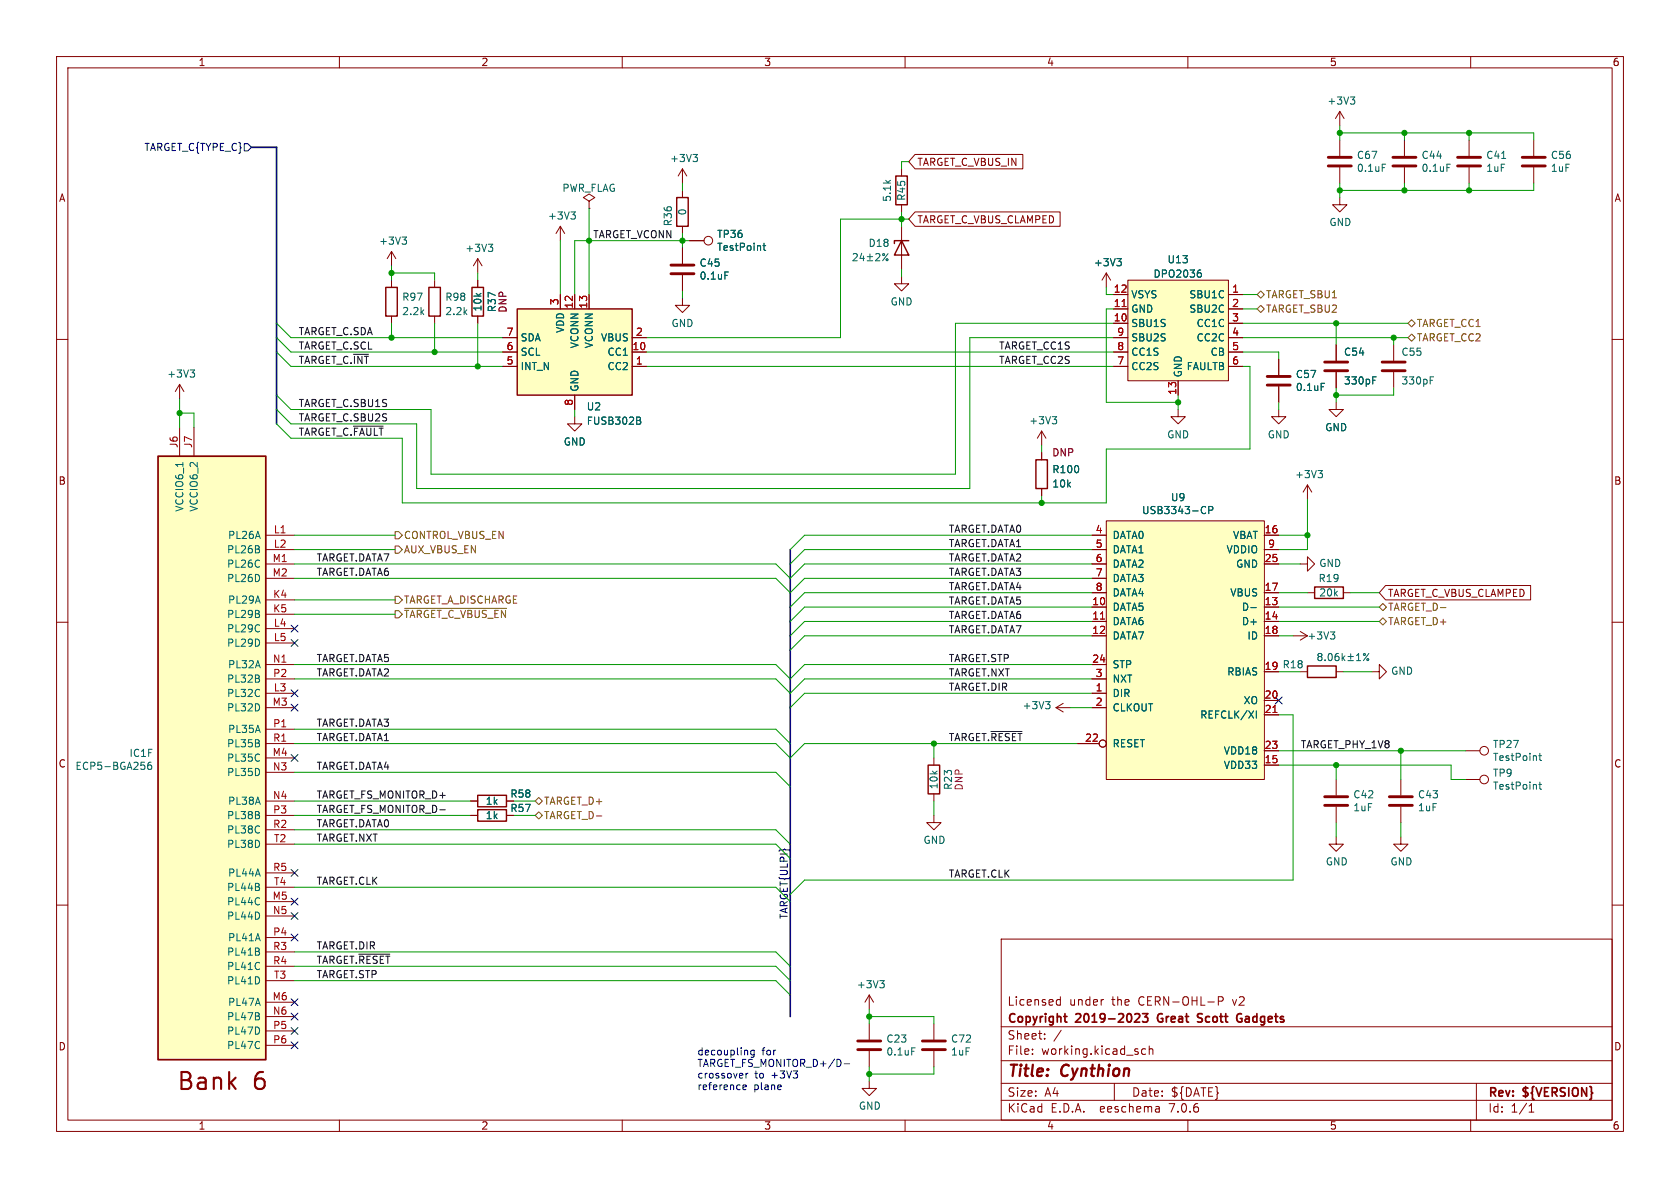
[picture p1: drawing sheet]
<svg xmlns="http://www.w3.org/2000/svg" width="297mm" height="210mm" viewBox="0 0 297 210" stroke-linecap="round" stroke-linejoin="round" font-family="sans-serif">
<g fill="none" stroke="#840000" stroke-width=".18">
<path d="M10 10h277v190h-277zM12 12h273v186h-273zM60 10v2M110 10v2M160 10v2M210 10v2M236.9 19.7l-.8 1.3M236.9 19.7v2.5M236.9 19.7l.7 1.3M260 10v2M104.1 35.6l1.1-.7-1.1-.6-1 .6 1 .7v1.2M104.1 36.8h.1"/>
<path d="M120.6 29.8v2.6M120.6 33.7v1.2M120.6 29.8l-.7 1.3M120.6 29.8l.8 1.3M159.4 29.8v1.3M159.4 36.2v1.3M161.8 27.3h19v2.5h-19l-1.1-1.2zM161.8 37.5h25.6v2.5h-25.6l-1.1-1.3zM236.9 34.9v1.3h1.2l-1.2 1.3-1.3-1.3h1.3M236.9 24.8v2.8M236.9 29.6v2.8M248.3 24.8v2.8"/>
<path d="M248.3 29.6v2.8M259.7 24.8v2.8M259.7 29.6v2.8M271.1 24.8v2.8M271.1 29.6v2.8M10 60h2M69.2 44.5l-.7 1.2M69.2 44.5v2.5M69.2 49.5v1.3M69.2 55.9v1.3M69.2 44.5l.8 1.2M76.8 49.5v1.3"/>
<path d="M76.8 55.9v1.3M84.5 45.7l-.8 1.3M84.5 45.7v2.6M84.5 49.5v1.3M84.5 55.9v1.3M84.5 45.7l.7 1.3M88.9 59.7h2.5M99.1 40v2.5M99.1 52.1v2.5M99.1 40l-.8 1.3M99.1 40l.7 1.3M101.6 52.1v2.5"/>
<path d="M104.1 52.1v2.5M111.8 59.7h2.5M120.6 52.7v1.3h-1.2l1.2 1.2 1.3-1.2h-1.3M120.6 40v1.3M120.6 43.8v2.8M120.6 48.6v2.8M121.9 42.5h2.6M159.4 48.9v1.3h-1.3l1.3 1.2 1.3-1.2h-1.3M159.4 40v7.6M195.6 48.3l-.8 1.2M195.6 48.3v2.5M195.6 48.3l.7 1.2"/>
<path d="M196.8 59.7h2.6M196.8 52.1h2.6M196.8 57.2h2.6M196.8 54.6h2.6M199.4 49.5h17.8v17.8h-17.8zM217.2 59.7h2.5M217.2 52.1h2.5M217.2 57.2h2.5M217.2 54.6h2.5M285 60h2M31.7 67.9v2.6M31.7 75.6v5"/>
<path d="M31.7 67.9l-.7 1.3M31.7 67.9l.8 1.3M34.3 75.6v5M88.9 64.8h2.5M88.9 62.2h2.5M101.6 73.7v1.2h-1.3l1.3 1.3 1.3-1.3h-1.3M101.6 69.9v2.5M111.8 64.8h2.5M111.8 62.2h2.5M184.1 76.2v2.5M184.1 76.2l-.7 1.3M184.1 76.2l.8 1.3"/>
<path d="M196.8 64.8h2.6M196.8 62.2h2.6M208.3 72.4v1.3h-1.3l1.3 1.2 1.2-1.2h-1.2M208.3 67.3v2.6M217.2 64.8h2.5M217.2 62.2h2.5M226.1 72.4v1.3h-1.3l1.3 1.2 1.2-1.2h-1.2M226.1 63.5v2.8M226.1 68.3v2.8M236.2 71.1v1.3h-1.3l1.3 1.3 1.3-1.3h-1.3M236.2 61v2.8M236.2 65.8v2.8"/>
<path d="M246.4 61v2.8M246.4 65.8v2.8M47 94.6h5.1M47 99.7h5.1M47 97.2h5.1M184.1 80v1.3M184.1 86.4v1.2M193 94.6h2.6M193 99.7h2.6M193 97.2h2.6M195.6 92.1h27.9v45.7h-27.9zM223.5 94.6h2.6"/>
<path d="M223.5 99.7h2.6M223.5 97.2h2.6M229.9 99.7h1.2v-1.3l1.3 1.3-1.3 1.3v-1.3M231.1 85.7l-.7 1.3M231.1 85.7v2.6M231.1 85.7l.8 1.3M10 110h2M47 117.5h5.1M47 102.2h5.1M47 106h5.1M47 108.6h5.1M47 111.1h5.1"/>
<path d="M47 113.7h5.1M193 107.3h2.6M193 109.9h2.6M193 112.4h2.6M193 104.8h2.6M193 117.5h2.6M193 102.2h2.6M223.5 107.3h2.6M223.5 109.9h2.6M223.5 112.4h2.6M223.5 104.8h2.6M228.6 112.4h2.5"/>
<path d="M229.9 111.6l1.2 .8M229.9 118.7h1.2M231.1 104.8h1.3M231.1 112.4l-1.2 .8M236.2 118.7h1.3M237.5 104.8h1.3M242.6 118.7h1.2v-1.2l1.3 1.2-1.3 1.3v-1.3M245 103.5h25.6v2.5h-25.6l-1.2-1.2zM285 110h2M47 125.1h5.1M47 122.6h5.1M47 131.4h5.1"/>
<path d="M47 120h5.1M47 134h5.1M47 136.5h5.1M47 128.9h5.1M165.1 134v1.3M186.7 125.1l1.3 .8M186.7 125.1h2.5M188 124.3l-1.3 .8M190.5 131.4h3.8M193 125.1h2.6M193 122.6h2.6M193 120h2.6"/>
<path d="M223.5 135.3h2.6M223.5 123.8h2.6M223.5 126.4h2.6M223.5 132.7h2.6M236.2 137.8v2.8M247.6 137.8v2.8M259.1 132.7h2.5M259.1 137.8h2.5M10 160h2M47 141.6h5.1M47 144.1h5.1M47 159.4h5.1"/>
<path d="M47 146.7h5.1M47 154.3h5.1M47 149.2h5.1M47 156.8h5.1M83.2 141.6h1.3M83.2 144.1h1.3M89.5 141.6h1.3M89.5 144.1h1.3M165.1 144.1v1.3h1.3l-1.3 1.3-1.3-1.3h1.3M165.1 140.3v1.3M236.2 148v1.2h1.3l-1.3 1.3-1.3-1.3h1.3M236.2 142.6v2.8"/>
<path d="M247.6 148v1.2h1.3l-1.3 1.3-1.2-1.3h1.2M247.6 142.6v2.8M285 160h2M47 177.2h5.1M47 161.9h5.1M47 179.7h5.1M47 165.7h5.1M47 168.3h5.1M47 170.8h5.1M47 173.4h5.1M153.7 175.9l-.8 1.3M153.7 175.9v2.5"/>
<path d="M153.7 175.9l.7 1.3M177 166h108v32h-108zM186.9 177.6h.6M186.9 176.8h.6M187.5 176.2v1.5M195 176.7h.1M215.4 177l.7-.1 .1-.2v-.4l-.2-.1h-.6v1.5M47 182.2h5.1M47 184.8h5.1M60 198v2M110 198v2M153.7 191.1v1.3h1.2l-1.2 1.3-1.3-1.3h1.3"/>
<path d="M153.7 181v2.8M153.7 185.8v2.8M160 198v2M165.1 181v2.8M165.1 185.8v2.8M177 194.5h108M177 191.5h108M177 187.5h108M177 181.5h108M182.5 186.3v.1M182.5 185.5v.1M184.7 183.6v.1"/>
<path d="M184.7 182.8v.1M187.6 182.1l-1.3 2M197 191.5v3M202.5 185.5l-.4-.1-.3 .3v.4l.2 .2h.5M203.2 185.5l.2-.1 .3 .1 .1 .9M203.2 184.9v1.5M204.9 195.7l.1 .9M205 196.5l-.2 .1M205 196h-.2M210 198v2M260 198v2M261 191.5v6.5"/>
<path d="M270.3 196.6h.9M270.6 195.3l-.3 .2M270.7 195.1v1.5"/>
<circle cx="125.2" cy="42.5" r=".76"/>
<circle cx="194.9" cy="131.4" r=".63"/>
<circle cx="262.4" cy="132.7" r=".76"/>
<circle cx="262.4" cy="137.8" r=".76"/>
</g>
<path d="M27.9 80.6h19.1v106.7h-19.1zM188.1 179.7h.5M200.8 179.2l.5 .1 .2 .3-.9 1.1h.9M202 179.2h.9l-.5 .6 .4 .1v.6l-.2 .2h-.4l-.2-.2M204.8 179.4l-.2 .4 .2 .7M212.6 179.3l-.6-.1-.3 .3 .1 .3 .6 .2M218.9 179.3h.6M188.5 180.7h.1M211.7 180.6h.7M219.3 180h.3v.5l-.3 .2-.4-.1" fill="none" stroke="#840000" stroke-width=".3"/>
<g fill="none" stroke="#006464" stroke-width=".18">
<path d="M238.7 17.1h.8l-.4 .5M239.3 17.6l.2 .3v.3l-.2 .2M100.9 37.5h.8l-.4 .4M101.5 37.9l.2 .3v.3l-.2 .2M122.5 27.3h.8l-.4 .5M123.1 27.8l.2 .2v.3l-.2 .3M244.4 29h.6M255.8 29h.6M265.5 28h.7M71.1 41.9h.8l-.5 .5M71.6 42.4l.3 .2v.3l-.3 .3M86.3 43.2h.8l-.4 .5"/>
<path d="M86.9 43.7l.2 .2v.3l-.2 .2M128.2 48.1h.6M134.9 43.4h.5M135.1 43v1.1l.3 .2M150.8 44.9l.5-.1 .3 .4-.8 .9h.8M152.3 44.8l-.3 .9h.8M152.6 45.3v.8M153.3 46.1h1M153.3 45.4h1M153.8 44.9v1M154.8 44.9l.5-.1 .2 .4-.7 .9h.7M157 44.8l-1 1.3"/>
<path d="M197.4 45.7h.8l-.4 .5M198 46.2l.2 .2v.3l-.2 .3M211.9 48.2h.3l.2 .3-.1 .4-.4 .1M212 47.7h.3M33.6 65.4h.8l-.4 .5M34.2 65.9l.2 .2v.3l-.2 .3M113 73.7l.2 .3-.2 .3 .2 .2 .1 .3-.3 .2h-.4M186 73.7h.8l-.4 .4M186.6 74.1l.2 .3v.3l-.2 .2M233.6 67.8h.6M242.7 67.2h.4M242.7 66.6h.6"/>
<path d="M252.8 67.2h.5M252.8 66.6h.6M212.9 89.5l.2 .2M213.1 90.7l-.2 .1M213.7 90.2l.6-.1 .1-.1v-.3l-.7-.2v1.3M233 83.2h.8l-.4 .5M233.6 83.7l.2 .2v.3l-.2 .3M221.1 107.4h1M233.2 116.1l-.2-.3 .2-.3h.3l.2 .3-.2 .3M233.2 116.1l-.2 .2v.4l.2 .1 .4-.1 .1-.2v-.2l-.2-.2M233.2 116.1h.3M234.3 116.7v.1"/>
<path d="M235 115.6l.1-.1a.68 .68 0 0 1 .4 .6 .68 .68 0 0 1-.4 .7 .84 .84 0 0 1-.1-1.2zM235.2 111.7h.8l-.4 .5M235.7 112.2l.3 .2v.3l-.3 .3M236.6 115.5l-.3 .1a.86 .86 0 0 0 0 1.2l.4-.1v-.5l-.2-.2-.4 .1-.1 .1M237.3 115.5v1.3M237.4 116.3l.4 .5M237.8 115.9l-.5 .5M238.3 116.1h1M238.3 116.8h1M238.8 115.6v.9M239.8 116.8h.7M239.8 115.9l.4-.4v1.3"/>
<path d="M242 115.5l-1 1.3M26.7 134.7l-.4 .1a.86 .86 0 0 0 0 1.2l.5-.1v-.4l-.2-.3-.4 .1-.1 .2M184.8 124h.8l-.4 .5M185.4 124.5l.2 .2v.4l-.2 .2M222.1 125.7v1.2M272 133.6h.5M272 138.7h.5M272.2 133.2v1.1l.3 .1M272.2 138.2v1.1l.3 .2M155.5 173.4h.8l-.4 .4M156.1 173.8l.2 .3v.3l-.2 .2M161.2 185.2h.6"/>
<circle cx="156.2" cy="45" r=".18"/>
<circle cx="156.8" cy="45.9" r=".18"/>
<circle cx="241.2" cy="115.7" r=".18"/>
<circle cx="241.8" cy="116.6" r=".18"/>
</g>
<g fill="none" stroke="#840000" stroke-width=".25">
<path d="M119.6 34.9h2.1v5.1h-2.1zM158.4 31.1h2v5.1h-2zM68.2 50.8h2v5.1h-2zM75.8 50.8h2.1v5.1h-2.1zM83.4 50.8h2.1v5.1h-2.1zM91.4 54.6h20.4v15.3h-20.4zM159.4 42.5l1.3 2.6h-2.6zM160.7 42.5h-2.6v.6M183.1 81.3h2.1v5.1h-2.1zM231.1 117.7h5.1v2.1h-5.1zM232.4 103.8h5.1v2h-5.1zM164.1 135.3h2v5h-2z"/>
<path d="M84.5 140.6h5v2h-5zM84.5 143.1h5v2.1h-5z"/>
</g>
<g fill="none" stroke="#840000" stroke-width=".51">
<path d="M234.8 29.3h4.1M234.8 27.8h4.1M246.3 29.3h4M246.3 27.8h4M257.7 29.3h4M257.7 27.8h4M269.1 29.3h4.1M269.1 27.8h4.1M118.6 48.4h4.1M118.6 46.9h4.1M224 68.1h4.1M224 66.5h4.1"/>
<path d="M234.2 65.5h4.1M234.2 64h4.1M244.3 65.5h4.1M244.3 64h4.1M234.2 142.4h4.1M234.2 140.8h4.1M245.6 142.4h4.1M245.6 140.8h4.1M151.6 185.5h4.1M151.6 184h4.1M163.1 185.5h4M163.1 184h4"/>
</g>
<g fill="#ffffc2" stroke="#ffffc2" stroke-width=".18">
<path d="M195.6 92.1h27.9v45.7h-27.9z"/>
<path d="M91.4 54.6h20.4v15.3h-20.4z"/>
<path d="M199.4 49.5h17.8v17.8h-17.8z"/>
<path d="M27.9 80.6h19.1v106.7h-19.1z"/>
</g>
<path d="M198.4 54.2h.7M194.6 109.4h.7M225 125.9h.8" fill="none" stroke="#a90000" stroke-width=".18"/>
<g fill="none" stroke="#725600" stroke-width=".18">
<path d="M222.2 52.1l.7-.7 .6 .7-.6 .6zM222.9 54l.6 .6-.6 .6-.7-.6zM248.9 59.7l.7-.6 .6 .6-.6 .6zM248.9 57.2l.7-.7 .6 .7-.6 .6zM69.8 96.5h.7l.6 .7-.6 .6h-.7zM69.8 94h.7l.6 .6-.6 .7h-.7zM69.8 105.4h.7l.6 .6-.6 .7h-.7zM69.8 108h.7l.6 .6-.6 .6h-.7zM71.5 107.5h18M243.8 109.9l.7-.7 .6 .7-.6 .6zM243.8 107.3l.7-.6 .6 .6-.6 .7zM94.6 144.1l.6-.6 .7 .6-.7 .7z"/>
<path d="M94.6 141.6l.6-.6 .7 .6-.7 .6z"/>
</g>
<g fill="none" stroke="#000084" stroke-width=".18">
<path d="M43.2 25.4h.6l.6 .6-.6 .7h-.6zM51.5 110.5l1.2 1.2M51.5 113.1l1.2 1.2M52.7 110.5l-1.2 1.2M52.7 113.1l-1.2 1.2M51.5 133.4l1.2 1.2M51.5 124.5l1.2 1.2M51.5 121.9l1.2 1.3M52.7 133.4l-1.2 1.2M52.7 124.5l-1.2 1.2M52.7 121.9l-1.2 1.3M225.5 123.2l1.2 1.2"/>
<path d="M226.7 123.2l-1.2 1.2M51.5 153.7l1.2 1.2M51.5 158.8l1.2 1.2M52.7 153.7l-1.2 1.2M52.7 158.8l-1.2 1.2M51.5 176.6l1.2 1.2M51.5 179.1l1.2 1.2M51.5 165.1l1.2 1.2M51.5 161.3l1.2 1.2M52.7 176.6l-1.2 1.2M52.7 179.1l-1.2 1.2M52.7 165.1l-1.2 1.2"/>
<path d="M52.7 161.3l-1.2 1.2M51.5 181.6l1.2 1.3M51.5 184.2l1.2 1.2M52.7 181.6l-1.2 1.3M52.7 184.2l-1.2 1.2"/>
</g>
<path d="M62.5 75.3h5.2M175.2 129.3h5.5M63.4 168.7h5.5" fill="none" stroke="#0f0f0f" stroke-width=".18"/>
<path d="M131.3 192.2l.6-.1v-.3h-.4l-.2 .2 .1 .6h.5M131.9 189.7v.9M132.2 189.7l-.3 .3M133.3 185.6v1.2M133.3 185.7l-.3-.1-.3 .3 .1 .5h.5M149.2 188.1h1" fill="none" stroke="#0000c2" stroke-width=".18"/>
<path d="M44.4 26h4.5v48.9M139.7 97.2v60.9M139.7 159.4v20.3" fill="none" stroke="#000084" stroke-width=".3"/>
<g fill="none" stroke="#009600" stroke-width=".18">
<path d="M104.1 36.8v15.3M120.6 32.4v1.3M159.4 37.5v2.5M160.7 38.7h-12.1v21h-34.3M160.7 28.6h-1.3v1.2M236.9 22.2v2.6M236.9 32.4v2.5M236.9 23.5h34.2v1.3M248.3 23.5v1.3M248.3 32.4v1.3M259.7 23.5v1.3M259.7 32.4v1.3"/>
<path d="M271.1 32.4v1.3h-34.2M48.9 57.2l2.5 2.5h37.5M48.9 59.7l2.5 2.5h37.5M69.2 47v2.5M69.2 57.2v2.5M69.2 48.3h7.6v1.2M76.8 57.2v5M84.5 48.3v1.2M84.5 57.2v7.6M99.1 42.5v9.6M120.6 41.3v2.5M120.6 51.4v1.3"/>
<path d="M121.9 42.5h-20.3v9.6M159.4 47.6v1.3M195.6 50.8v1.3h1.2M196.8 54.6h-1.2v16.5h12.7M196.8 59.7h-25.4v26.7h-97.7v-11.5h-22.3l-2.5-2.5M196.8 57.2h-27.9v26.6h-92.7v-11.4h-24.8l-2.5-2.5M219.7 54.6h2.5M219.7 52.1h2.5M219.7 59.7h29.2M219.7 57.2h29.2M236.2 57.2v3.8M246.4 59.7v1.3"/>
<path d="M31.7 73h2.6v2.6M31.7 70.5v5.1M48.9 62.2l2.5 2.6h37.5M101.6 72.4v1.3M114.3 64.8h82.5M114.3 62.2h82.5M184.1 78.7v1.3M208.3 69.9v2.5M219.7 64.8h1.3v14.6h-25.4v9.5h-124.5v-11.4h-19.7l-2.5-2.6M219.7 62.2h6.4v1.3M226.1 71.1v1.3M236.2 68.6v2.5"/>
<path d="M246.4 68.6v1.3h-10.2M52.1 99.7h85.1l2.5 2.5 2.5-2.5h50.8M52.1 94.6h17.7M52.1 97.2h17.7M184.1 87.6v1.3M193 94.6h-50.8l-2.5 2.6M193 97.2h-50.8l-2.5 2.5M226.1 99.7h3.8M226.1 94.6h5M231.1 88.3v8.9h-5M52.1 117.5h85.1l2.5 2.5 2.5-2.5h50.8M52.1 102.2h85.1l2.5 2.6 2.5-2.6h50.8"/>
<path d="M52.1 106h17.7M52.1 108.6h17.7M193 112.4h-50.8l-2.5 2.5M193 109.9h-50.8l-2.5 2.5M193 104.8h-50.8l-2.5 2.5M193 107.3h-50.8l-2.5 2.6M226.1 112.4h2.5M226.1 109.9h17.7M226.1 104.8h5M226.1 107.3h17.7M226.1 118.7h3.8M237.5 118.7h5.1"/>
<path d="M238.8 104.8h5M52.1 120h85.1l2.5 2.6 2.5-2.6h50.8M52.1 131.4h85.1l2.5 2.6 2.5-2.6h48.3M52.1 136.5h85.1l2.5 2.6M52.1 128.9h85.1l2.5 2.5M165.1 131.4v2.6M189.2 125.1h3.8M193 122.6h-50.8l-2.5 2.5M226.1 132.7h33M226.1 135.3h30.4v2.5h2.6M226.1 126.4h2.5v29.2h-86.4l-2.5 2.5M236.2 135.3v2.5"/>
<path d="M247.6 132.7v5.1M52.1 146.7h85.1l2.5 2.5M52.1 156.8h85.1l2.5 2.6M52.1 149.2h85.1l2.5 2.6M52.1 144.1h31.1M52.1 141.6h31.1M90.8 144.1h3.8M90.8 141.6h3.8M165.1 141.6v2.5M236.2 145.4v2.6M247.6 145.4v2.6M52.1 170.8h85.1l2.5 2.6"/>
<path d="M52.1 168.3h85.1l2.5 2.5M52.1 173.4h85.1l2.5 2.5M153.7 179.7h11.4v1.3M153.7 178.4v2.6M153.7 188.6v2.5M165.1 188.6v1.3h-11.4"/>
</g>
<g fill="#009600" stroke="#009600" stroke-width=".18">
<circle cx="165.1" cy="131.4" r=".46"/>
<circle cx="236.2" cy="57.2" r=".46"/>
<circle cx="236.9" cy="33.7" r=".46"/>
<circle cx="246.4" cy="59.7" r=".46"/>
<circle cx="259.7" cy="33.7" r=".46"/>
<circle cx="259.7" cy="23.5" r=".46"/>
<circle cx="248.3" cy="23.5" r=".46"/>
<circle cx="236.9" cy="23.5" r=".46"/>
<circle cx="248.3" cy="33.7" r=".46"/>
<circle cx="236.2" cy="69.9" r=".46"/>
<circle cx="236.2" cy="135.3" r=".46"/>
<circle cx="247.6" cy="132.7" r=".46"/>
<circle cx="184.1" cy="88.9" r=".46"/>
<circle cx="231.1" cy="94.6" r=".46"/>
<circle cx="208.3" cy="71.1" r=".46"/>
<circle cx="159.4" cy="38.7" r=".46"/>
<circle cx="120.6" cy="42.5" r=".46"/>
<circle cx="153.7" cy="189.9" r=".46"/>
<circle cx="153.7" cy="179.7" r=".46"/>
<circle cx="69.2" cy="48.3" r=".46"/>
<circle cx="31.7" cy="73" r=".46"/>
<circle cx="84.5" cy="64.8" r=".46"/>
<circle cx="76.8" cy="62.2" r=".46"/>
<circle cx="69.2" cy="59.7" r=".46"/>
<circle cx="104.1" cy="42.5" r=".46"/>
</g>
<g font-size="4.2" fill="#840000">
<text x="31.1" y="193.2">Bank</text>
<text x="44.8" y="193.2">6</text>
</g>
<g font-size="2.8" fill="#840000">
<text x="178" y="190.9">Title:</text>
<text x="187.7" y="190.9">Cynthion</text>
</g>
<g font-size="2.1" fill="#840000">
<text x="178" y="178">Licensed</text>
<text x="189" y="178">under</text>
<text x="196.6" y="178">the</text>
<text x="201.4" y="178">CERN-OHL-P</text>
<text x="218.2" y="178">v2</text>
<text x="178" y="184">Sheet:</text>
<text x="178" y="181.2">Copyright</text>
<text x="190.3" y="181.2">2019-2023</text>
<text x="205.3" y="181.2">Great</text>
<text x="213" y="181.2">Scott</text>
<text x="220.5" y="181.2">Gadgets</text>
<text x="178" y="186.7">File:</text>
<text x="184.1" y="186.7">working.kicad_sch</text>
<text x="178" y="196.9">KiCad</text>
<text x="178" y="194.1">Size:</text>
<text x="184.7" y="194.1">A4</text>
<text x="185.7" y="196.9">E.D.A.</text>
<text x="194.6" y="196.9">eeschema</text>
<text x="200" y="194.1">Date:</text>
<text x="207" y="196.9">7.0.6</text>
<text x="207" y="194.1">${DATE}</text>
<text x="263" y="194.3">Rev:</text>
<text x="263" y="196.9">Id:</text>
<text x="267.1" y="196.9">1/1</text>
<text x="269.4" y="194.3">${VERSION}</text>
</g>
<g font-size="1.8" fill="#840000">
<text x="35" y="11.9">1</text>
<text x="85" y="11.9">2</text>
<text x="135" y="11.9">3</text>
<text x="185" y="11.9">4</text>
<text x="235" y="11.9">5</text>
<text x="285" y="11.9">6</text>
<text x="162.1" y="29.5">TARGET_C_VBUS_IN</text>
<text x="10.3" y="35.9">A</text>
<text x="285.3" y="35.9">A</text>
<text x="162.1" y="39.7">TARGET_C_VBUS_CLAMPED</text>
<text x="10.3" y="85.9">B</text>
<text x="285.3" y="85.9">B</text>
<text x="245.3" y="105.7">TARGET_C_VBUS_CLAMPED</text>
<text x="223.5" y="118.5">19 R18</text>
<text x="10.3" y="135.9">C</text>
<text x="285.3" y="135.9">C</text>
<text x="10.3" y="185.9">D</text>
<text x="285.3" y="185.9">D</text>
<text x="35" y="199.9">1</text>
<text x="85" y="199.9">2</text>
<text x="135" y="199.9">3</text>
<text x="185" y="199.9">4</text>
<text x="235" y="199.9">5</text>
<text x="285" y="199.9">6</text>
</g>
<g font-size="1.8" fill="#006464">
<text x="234.6" y="18.7">+3V3</text>
<text x="118.4" y="28.9">+3V3</text>
<text x="239.8" y="28.3">C67</text>
<text x="251.2" y="28.3">C44</text>
<text x="262.6" y="28.3">C41</text>
<text x="274.1" y="28.3">C56</text>
<text x="99.3" y="34.1">PWR_FLAG</text>
<text x="157.7" y="35.8" transform="rotate(-90 157.7 35.8)">5.1k</text>
<text x="160.2" y="35.6" transform="rotate(-90 160.2 35.6)">R45</text>
<text x="239.8" y="30.6">0.1uF</text>
<text x="251.2" y="30.6">0.1uF</text>
<text x="262.6" y="30.6">1uF</text>
<text x="274.1" y="30.6">1uF</text>
<text x="96.8" y="39">+3V3</text>
<text x="119" y="40.1" transform="rotate(-90 119 40.1)">R36</text>
<text x="121.5" y="38.2" transform="rotate(-90 121.5 38.2)">0</text>
<text x="234.9" y="40.2">GND</text>
<text x="66.9" y="43.5">+3V3</text>
<text x="82.2" y="44.7">+3V3</text>
<text x="123.6" y="47.3">C45</text>
<text x="126.7" y="44.6">TestPoint</text>
<text x="126.7" y="42.3">TP36</text>
<text x="153.5" y="43.8">D18</text>
<text x="193.3" y="47.3">+3V3</text>
<text x="206.3" y="46.7">U13</text>
<text x="71" y="53.4">R97</text>
<text x="78.6" y="53.4">R98</text>
<text x="123.6" y="49.6">0.1uF</text>
<text x="199.9" y="52.9">VSYS</text>
<text x="203.8" y="49.3">DPO2036</text>
<text x="210.2" y="52.9">SBU1C</text>
<text x="71" y="55.9">2.2k</text>
<text x="78.6" y="55.9">2.2k</text>
<text x="85.3" y="55.2" transform="rotate(-90 85.3 55.2)">10k</text>
<text x="99.9" y="58.9" transform="rotate(-90 99.9 58.9)">VDD</text>
<text x="118.6" y="58">GND</text>
<text x="157.3" y="54.2">GND</text>
<text x="199.9" y="58">SBU1S</text>
<text x="199.9" y="55.5">GND</text>
<text x="210.2" y="55.5">SBU2C</text>
<text x="211.4" y="58">CC1C</text>
<text x="91.9" y="65.6">INT_N</text>
<text x="91.9" y="63.1">SCL</text>
<text x="91.9" y="60.6">SDA</text>
<text x="102.5" y="61.7" transform="rotate(-90 102.5 61.7)">VCONN</text>
<text x="105" y="61.7" transform="rotate(-90 105 61.7)">VCONN</text>
<text x="106.2" y="60.6">VBUS</text>
<text x="107.3" y="65.6">CC2</text>
<text x="107.3" y="63.1">CC1</text>
<text x="199.9" y="65.6">CC2S</text>
<text x="199.9" y="63.1">CC1S</text>
<text x="199.9" y="60.6">SBU2S</text>
<text x="209.7" y="65.6">FAULTB</text>
<text x="211.4" y="60.6">CC2C</text>
<text x="213.9" y="63.1">CB</text>
<text x="237.5" y="63.1">C54</text>
<text x="247.7" y="63.1">C55</text>
<text x="29.5" y="67">+3V3</text>
<text x="102.5" y="69.3" transform="rotate(-90 102.5 69.3)">GND</text>
<text x="209.1" y="66.8" transform="rotate(-90 209.1 66.8)">GND</text>
<text x="229" y="67">C57</text>
<text x="229" y="69.3">0.1uF</text>
<text x="237.5" y="68.2">330pF</text>
<text x="247.7" y="68.2">330pF</text>
<text x="103.6" y="72.7">U2</text>
<text x="103.6" y="75.3">FUSB302B</text>
<text x="181.9" y="75.2">+3V3</text>
<text x="206.2" y="77.7">GND</text>
<text x="224" y="77.7">GND</text>
<text x="234.2" y="76.4">GND</text>
<text x="99.6" y="79">GND</text>
<text x="185.9" y="83.8">R100</text>
<text x="185.9" y="86.4">10k</text>
<text x="206.9" y="88.8">U9</text>
<text x="228.9" y="84.7">+3V3</text>
<text x="32.6" y="90.6" transform="rotate(-90 32.6 90.6)">VCCIO6_1</text>
<text x="35.2" y="90.6" transform="rotate(-90 35.2 90.6)">VCCIO6_2</text>
<text x="40.2" y="95.5">PL26A</text>
<text x="196.6" y="95.5">DATA0</text>
<text x="201.8" y="91.1">USB3343-CP</text>
<text x="217.9" y="95.5">VBAT</text>
<text x="40" y="98">PL26B</text>
<text x="40" y="100.6">PL26C</text>
<text x="196.6" y="98">DATA1</text>
<text x="196.6" y="100.6">DATA2</text>
<text x="216.7" y="98">VDDIO</text>
<text x="218.4" y="100.6">GND</text>
<text x="233.1" y="100.4">GND</text>
<text x="40" y="103.1">PL26D</text>
<text x="40.2" y="106.9">PL29A</text>
<text x="196.6" y="103.1">DATA3</text>
<text x="196.6" y="105.6">DATA4</text>
<text x="217.4" y="105.6">VBUS</text>
<text x="233" y="103.1">R19</text>
<text x="233.1" y="105.6">20k</text>
<text x="40" y="109.4">PL29B</text>
<text x="40" y="112">PL29C</text>
<text x="196.6" y="108.2">DATA5</text>
<text x="196.6" y="110.7">DATA6</text>
<text x="196.6" y="113.3">DATA7</text>
<text x="219.5" y="108.2">D-</text>
<text x="219.5" y="110.7">D+</text>
<text x="220.4" y="113.3">ID</text>
<text x="231" y="113.3">+3V3</text>
<text x="40" y="114.5">PL29D</text>
<text x="40.2" y="118.3">PL32A</text>
<text x="196.6" y="118.3">STP</text>
<text x="216.9" y="119.6">RBIAS</text>
<text x="245.8" y="119.5">GND</text>
<text x="40" y="123.4">PL32C</text>
<text x="40" y="126">PL32D</text>
<text x="40" y="120.9">PL32B</text>
<text x="180.7" y="125.6">+3V3</text>
<text x="196.6" y="123.4">DIR</text>
<text x="196.6" y="126">CLKOUT</text>
<text x="196.6" y="120.9">NXT</text>
<text x="219.8" y="124.7">XO</text>
<text x="40.2" y="129.8">PL35A</text>
<text x="212.1" y="127.2">REFCLK/XI</text>
<text x="13.2" y="136.3">ECP5-BGA256</text>
<text x="22.8" y="134">IC1F</text>
<text x="40" y="134.8">PL35C</text>
<text x="40" y="137.4">PL35D</text>
<text x="40" y="132.3">PL35B</text>
<text x="196.6" y="132.3">RESET</text>
<text x="216.3" y="136.1">VDD33</text>
<text x="216.3" y="133.6">VDD18</text>
<text x="263.8" y="132.4">TP27</text>
<text x="263.8" y="134.7">TestPoint</text>
<text x="263.8" y="137.5">TP9</text>
<text x="40.2" y="142.5">PL38A</text>
<text x="85.8" y="142.5">1k</text>
<text x="90.1" y="141.2">R58</text>
<text x="90.1" y="143.7">R57</text>
<text x="166" y="139.6" transform="rotate(-90 166 139.6)">10k</text>
<text x="239.2" y="143.6">1uF</text>
<text x="239.2" y="141.3">C42</text>
<text x="250.6" y="143.6">1uF</text>
<text x="250.6" y="141.3">C43</text>
<text x="263.8" y="139.8">TestPoint</text>
<text x="40" y="145">PL38B</text>
<text x="40" y="147.5">PL38C</text>
<text x="85.8" y="145">1k</text>
<text x="163.2" y="149.4">GND</text>
<text x="40" y="150.1">PL38D</text>
<text x="40.2" y="155.2">PL44A</text>
<text x="234.3" y="153.2">GND</text>
<text x="245.7" y="153.2">GND</text>
<text x="40" y="160.2">PL44C</text>
<text x="40" y="157.7">PL44B</text>
<text x="40" y="162.8">PL44D</text>
<text x="40.2" y="166.6">PL41A</text>
<text x="40" y="169.1">PL41B</text>
<text x="40" y="171.7">PL41C</text>
<text x="40" y="174.2">PL41D</text>
<text x="40.2" y="178">PL47A</text>
<text x="151.4" y="174.9">+3V3</text>
<text x="40" y="180.6">PL47B</text>
<text x="40" y="183.1">PL47D</text>
<text x="40" y="185.6">PL47C</text>
<text x="156.6" y="184.5">C23</text>
<text x="168" y="184.5">C72</text>
<text x="156.6" y="186.8">0.1uF</text>
<text x="168" y="186.8">1uF</text>
<text x="151.7" y="196.4">GND</text>
</g>
<g font-size="1.8" fill="#000084">
<text x="25.4" y="26.9">TARGET_C{TYPE_C}</text>
<text x="139.4" y="162.6" transform="rotate(-90 139.4 162.6)">TARGET{ULPI}</text>
</g>
<g font-size="1.8" fill="#0f0f0f">
<text x="104.8" y="42.2">TARGET_VCONN</text>
<text x="52.7" y="59.3">TARGET_C.SDA</text>
<text x="52.7" y="64.4">TARGET_C.~{INT}</text>
<text x="52.7" y="61.9">TARGET_C.SCL</text>
<text x="176.5" y="64.4">TARGET_CC2S</text>
<text x="176.5" y="61.9">TARGET_CC1S</text>
<text x="52.7" y="74.6">TARGET_C.SBU2S</text>
<text x="52.7" y="77.1">TARGET_C.~{FAULT}</text>
<text x="52.7" y="72">TARGET_C.SBU1S</text>
<text x="167.6" y="94.3">TARGET.DATA0</text>
<text x="55.9" y="101.9">TARGET.DATA6</text>
<text x="55.9" y="99.3">TARGET.DATA7</text>
<text x="167.6" y="99.3">TARGET.DATA2</text>
<text x="167.6" y="96.8">TARGET.DATA1</text>
<text x="167.6" y="101.9">TARGET.DATA3</text>
<text x="167.6" y="107">TARGET.DATA5</text>
<text x="167.6" y="104.4">TARGET.DATA4</text>
<text x="167.6" y="109.5">TARGET.DATA6</text>
<text x="167.6" y="112">TARGET.DATA7</text>
<text x="55.9" y="117.1">TARGET.DATA5</text>
<text x="55.9" y="119.7">TARGET.DATA2</text>
<text x="167.6" y="117.1">TARGET.STP</text>
<text x="167.6" y="119.7">TARGET.NXT</text>
<text x="167.6" y="122.2">TARGET.DIR</text>
<text x="55.9" y="128.6">TARGET.DATA3</text>
<text x="55.9" y="131.1">TARGET.DATA1</text>
<text x="167.6" y="131.1">TARGET.~{RESET}</text>
<text x="55.9" y="136.2">TARGET.DATA4</text>
<text x="229.9" y="132.4">TARGET_PHY_1V8</text>
<text x="55.9" y="141.3">TARGET_FS_MONITOR_D+</text>
<text x="55.9" y="143.8">TARGET_FS_MONITOR_D-</text>
<text x="55.9" y="146.3">TARGET.DATA0</text>
<text x="55.9" y="148.9">TARGET.NXT</text>
<text x="167.6" y="155.2">TARGET.CLK</text>
<text x="55.9" y="156.5">TARGET.CLK</text>
<text x="55.9" y="167.9">TARGET.DIR</text>
<text x="55.9" y="173">TARGET.STP</text>
<text x="55.9" y="170.5">TARGET.~{RESET}</text>
</g>
<g font-size="1.8" fill="#a90000">
<text x="196.8" y="51.8">12</text>
<text x="217.7" y="51.8">1</text>
<text x="89.5" y="59.4">7</text>
<text x="98.8" y="54" transform="rotate(-90 98.8 54)">3</text>
<text x="101.3" y="54.7" transform="rotate(-90 101.3 54.7)">12</text>
<text x="103.9" y="54.7" transform="rotate(-90 103.9 54.7)">13</text>
<text x="112.3" y="59.4">2</text>
<text x="196.8" y="56.9">10</text>
<text x="196.8" y="54.4">11</text>
<text x="197.4" y="59.4">9</text>
<text x="217.7" y="54.4">2</text>
<text x="217.7" y="56.9">3</text>
<text x="217.7" y="59.4">4</text>
<text x="89.5" y="64.5">5</text>
<text x="89.5" y="62">6</text>
<text x="111.7" y="62">10</text>
<text x="112.3" y="64.5">1</text>
<text x="197.4" y="64.5">7</text>
<text x="197.4" y="62">8</text>
<text x="217.7" y="62">5</text>
<text x="217.7" y="64.5">6</text>
<text x="101.3" y="71.8" transform="rotate(-90 101.3 71.8)">8</text>
<text x="208" y="69.9" transform="rotate(-90 208 69.9)">13</text>
<text x="31.5" y="79.3" transform="rotate(-90 31.5 79.3)">J6</text>
<text x="34" y="79.3" transform="rotate(-90 34 79.3)">J7</text>
<text x="48.3" y="94.4">L1</text>
<text x="193.6" y="94.4">4</text>
<text x="223.5" y="94.4">16</text>
<text x="48.1" y="99.4">M1</text>
<text x="48.1" y="102">M2</text>
<text x="48.3" y="96.9">L2</text>
<text x="193.6" y="96.9">5</text>
<text x="193.6" y="99.4">6</text>
<text x="193.6" y="102">7</text>
<text x="223.5" y="99.4">25</text>
<text x="224.1" y="96.9">9</text>
<text x="48.2" y="105.8">K4</text>
<text x="193" y="107.1">10</text>
<text x="193.6" y="104.5">8</text>
<text x="223.5" y="107.1">13</text>
<text x="223.5" y="104.5">17</text>
<text x="48.2" y="108.3">K5</text>
<text x="48.3" y="110.9">L4</text>
<text x="48.3" y="113.4">L5</text>
<text x="193" y="109.6">11</text>
<text x="193" y="112.1">12</text>
<text x="223.5" y="109.6">14</text>
<text x="223.5" y="112.1">18</text>
<text x="48.2" y="117.2">N1</text>
<text x="48.2" y="119.8">P2</text>
<text x="193" y="117.2">24</text>
<text x="193.6" y="119.8">3</text>
<text x="223.5" y="118.5">19</text>
<text x="48.1" y="124.8">M3</text>
<text x="48.3" y="122.3">L3</text>
<text x="193.6" y="122.3">1</text>
<text x="193.6" y="124.8">2</text>
<text x="223.5" y="123.6">20</text>
<text x="48.2" y="128.7">P1</text>
<text x="48.2" y="131.2">R1</text>
<text x="191.7" y="131.2">22</text>
<text x="223.5" y="126.1">21</text>
<text x="48.1" y="133.7">M4</text>
<text x="48.2" y="136.3">N3</text>
<text x="223.5" y="135">15</text>
<text x="223.5" y="132.5">23</text>
<text x="48.2" y="141.4">N4</text>
<text x="48.2" y="143.9">P3</text>
<text x="48.2" y="146.4">R2</text>
<text x="48.3" y="149">T2</text>
<text x="48.2" y="154.1">R5</text>
<text x="48.1" y="159.1">M5</text>
<text x="48.2" y="161.7">N5</text>
<text x="48.3" y="156.6">T4</text>
<text x="48.2" y="165.5">P4</text>
<text x="48.2" y="168">R3</text>
<text x="48.2" y="170.6">R4</text>
<text x="48.3" y="173.1">T3</text>
<text x="48.1" y="176.9">M6</text>
<text x="48.2" y="179.5">N6</text>
<text x="48.2" y="182">P5</text>
<text x="48.2" y="184.5">P6</text>
</g>
<g font-size="1.8" fill="#725600">
<text x="223.7" y="52.9">TARGET_SBU1</text>
<text x="223.7" y="55.5">TARGET_SBU2</text>
<text x="250.4" y="58">TARGET_CC1</text>
<text x="250.4" y="60.6">TARGET_CC2</text>
<text x="71.3" y="95.5">CONTROL_VBUS_EN</text>
<text x="71.3" y="98">AUX_VBUS_EN</text>
<text x="71.3" y="106.9">TARGET_A_DISCHARGE</text>
<text x="71.3" y="109.4">~{TARGET_C_VBUS_EN}</text>
<text x="245.3" y="110.7">TARGET_D+</text>
<text x="245.3" y="108.2">TARGET_D-</text>
<text x="96.1" y="142.5">TARGET_D+</text>
<text x="96.1" y="145">TARGET_D-</text>
</g>
<g font-size="1.8" fill="#840084">
<text x="87.9" y="55.3" transform="rotate(-90 87.9 55.3)">R37</text>
<text x="89.8" y="55.4" transform="rotate(-90 89.8 55.4)">DNP</text>
<text x="185.9" y="80.9">DNP</text>
<text x="168.5" y="139.7" transform="rotate(-90 168.5 139.7)">R23</text>
<text x="170.4" y="139.8" transform="rotate(-90 170.4 139.8)">DNP</text>
</g>
<g font-size="1.8" fill="#0000c2">
<text x="123.2" y="186.7">decoupling</text>
<text x="123.2" y="188.7">TARGET_FS_MONITOR_D+/D-</text>
<text x="123.2" y="190.7">crossover</text>
<text x="133.4" y="190.7">to</text>
<text x="134.7" y="186.7">for</text>
<text x="136.5" y="190.7">+3V3</text>
<text x="123.2" y="192.8">reference</text>
<text x="133.3" y="192.8">plane</text>
</g>
</svg>
